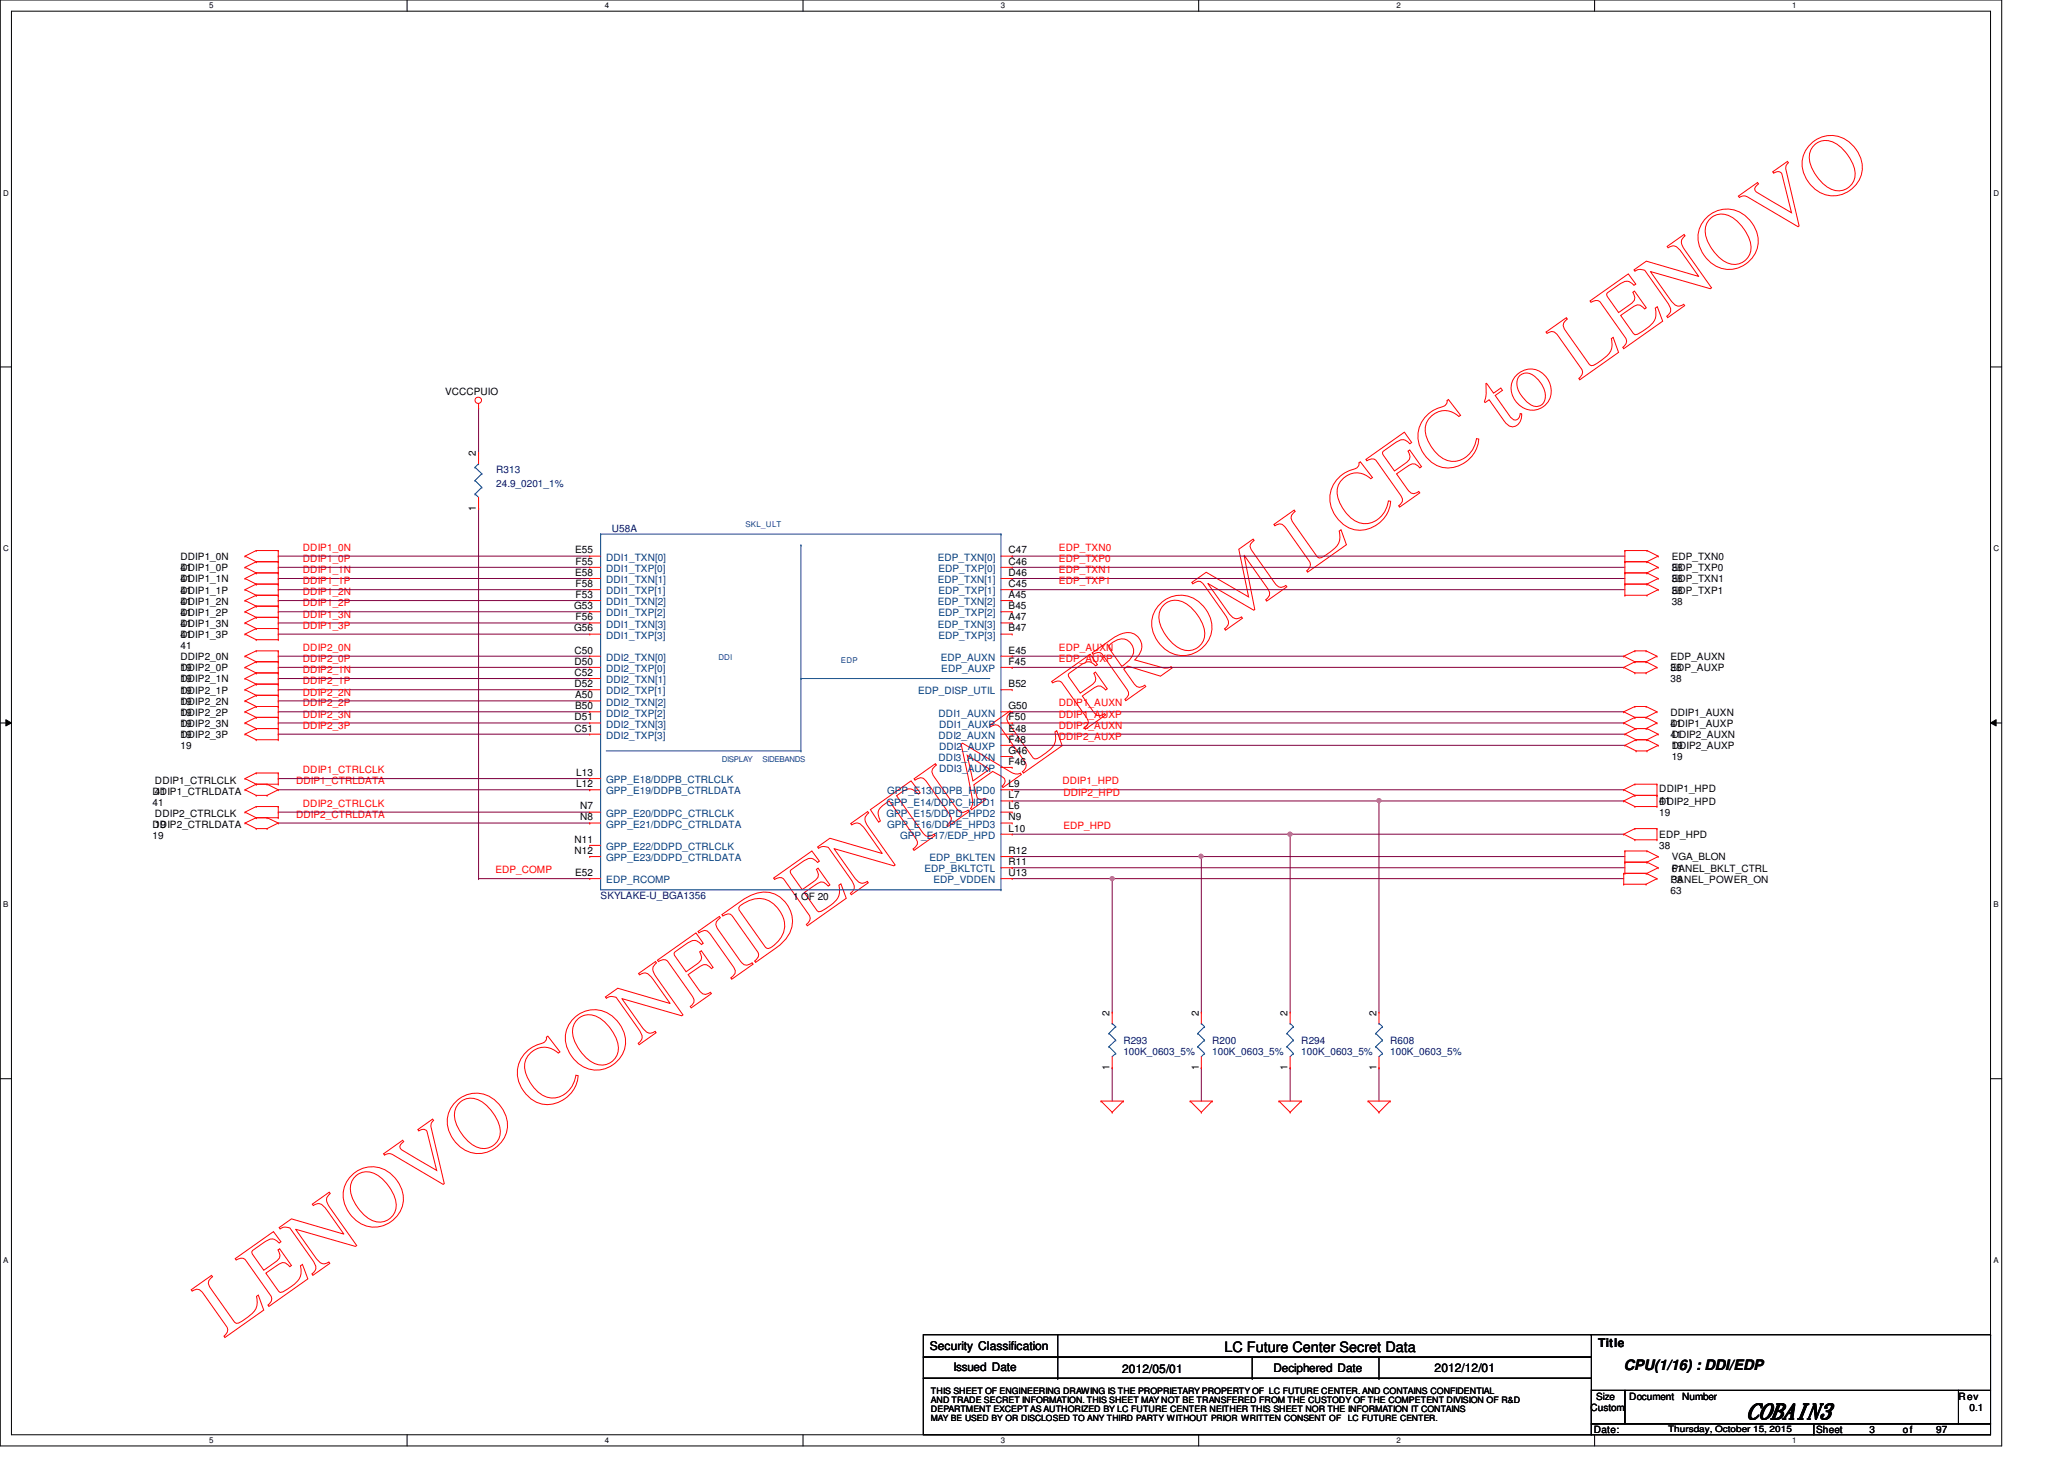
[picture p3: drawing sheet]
<svg xmlns="http://www.w3.org/2000/svg" width="297mm" height="210mm" viewBox="0 0 297 210" stroke-linecap="round" stroke-linejoin="round" font-family="sans-serif">
<path d="M0 0h288.1v208h-288.1zM1.6 1.6h284.9v204.8h-284.9z" fill="none" stroke="#000" stroke-width=".14"/>
<g fill="#fff">
<path d="M30.1 .2h.6v1.2h-.6z"/>
<path d="M30.1 206.6h.6v1.2h-.6z"/>
</g>
<path d="M58.6 0v1.6M58.6 206.4v1.6" fill="none" stroke="#000" stroke-width=".14"/>
<g fill="#fff">
<path d="M87 .2h.6v1.2h-.6z"/>
<path d="M87 206.6h.6v1.2h-.6z"/>
</g>
<path d="M115.6 0v1.6M115.6 206.4v1.6" fill="none" stroke="#000" stroke-width=".14"/>
<g fill="#fff">
<path d="M144 .2h.6v1.2h-.6z"/>
<path d="M144 206.6h.6v1.2h-.6z"/>
</g>
<path d="M172.5 0v1.6M172.5 206.4v1.6" fill="none" stroke="#000" stroke-width=".14"/>
<g fill="#fff">
<path d="M201 .2h.5v1.2h-.5z"/>
<path d="M201 206.6h.5v1.2h-.5z"/>
</g>
<path d="M229.5 0v1.6M229.5 206.4v1.6" fill="none" stroke="#000" stroke-width=".14"/>
<g fill="#fff">
<path d="M257.9 .2h.6v1.2h-.6z"/>
<path d="M257.9 206.6h.6v1.2h-.6z"/>
<path d="M.5 27.2h.7v1.2h-.7z"/>
<path d="M286.9 27.2h.8v1.2h-.8z"/>
<path d="M.5 78.4h.7v1.1h-.7z"/>
<path d="M286.9 78.4h.8v1.1h-.8z"/>
</g>
<path d="M0 52.8h1.6M286.5 52.8h1.6" fill="none" stroke="#000" stroke-width=".14"/>
<g fill="#fff">
<path d="M.5 129.6h.7v1.2h-.7z"/>
<path d="M286.9 129.6h.7v1.2h-.7z"/>
</g>
<path d="M0 104h1.6M.8 103.5l.8 .5-.8 .4zM286.5 104l.8-.5v.9zM286.5 104h1.6" fill="none" stroke="#000" stroke-width=".14"/>
<path d="M.8 103.5l.8 .5-.8 .4zM286.5 104l.8-.5v.9z" fill="#000"/>
<g fill="#fff">
<path d="M.5 180.8h.7v1.1h-.7z"/>
<path d="M286.9 180.8h.7v1.1h-.7z"/>
</g>
<path d="M0 155.2h1.6M286.5 155.2h1.6" fill="none" stroke="#000" stroke-width=".14"/>
<g fill="none" stroke="#800040" stroke-width=".14">
<path d="M68.9 58.7h.1M68.9 58.7v6.5M68.9 73.2h.1M68.9 73.2v53.2M40 83.2h.1M40 81.6h.1M40 80h.1M40 89.6h.1M40 88h.1M40 86.4h.1M40 84.8h.1M40 91.2h.1"/>
<path d="M40 96h.1M40 94.4h.1M40 99.2h.1M40 97.6h.1M40 94.4h44.9M40 96h44.9M40 80h44.9M40 81.6h44.9M40 83.2h44.9M40 84.8h44.9M40 89.6h44.9M40 88h44.9"/>
<path d="M40 86.4h44.9M40 91.2h44.9M40 99.2h44.9M40 97.6h44.9M145.7 94.4h.1M145.7 96h.1M145.7 80h.1M145.7 81.6h.1M145.7 83.2h.1M145.7 84.8h.1M145.7 94.4h88M145.7 96h88"/>
<path d="M145.7 80h88.1M145.7 81.6h88.1M145.7 83.2h88.1M145.7 84.8h88.1M40 104h.1M40 102.4h.1M40 100.8h.1M40 105.6h.1M40 112h.1M40 116.8h.1M40 104h44.9M40 102.4h44.9"/>
<path d="M40 100.8h44.9M40 105.6h44.9M40 113.6h44.9M40 112h44.9M40 118.4h44.9M40 116.8h44.9M84.9 113.6h.1M84.9 118.4h.1M145.7 102.4h.1M145.7 104h.1M145.7 105.6h.1M145.7 107.2h.1"/>
<path d="M145.7 113.6h.1M145.7 104h88M145.7 102.4h88M145.7 105.6h88.1M145.7 113.6h88M145.7 107.2h88.1M145.7 115.2h52.8M198.5 115.2h.1M68.9 126.4h.1M68.9 126.4h16M145.7 124.8h.1M145.7 126.4h14.4"/>
<path d="M145.7 120h88M145.7 123.2h27.2M145.7 124.8h88.1M160.1 126.4h.1M172.9 123.2h.1M185.7 120h.1M185.7 120v25.6M185.7 153.6h.1M185.7 153.6v4.8"/>
</g>
<circle cx="185.7" cy="120" r=".31" fill="#f0f"/>
<circle cx="185.7" cy="120" r=".31" fill="none" stroke="#f0f" stroke-width=".14"/>
<path d="M172.9 123.2h.1M172.9 123.2v22.4M172.9 123.2h60.9M172.9 153.6h.1M172.9 153.6v4.8" fill="none" stroke="#800040" stroke-width=".14"/>
<circle cx="172.8" cy="123.2" r=".3" fill="#f0f"/>
<circle cx="172.8" cy="123.2" r=".3" fill="none" stroke="#f0f" stroke-width=".14"/>
<path d="M160.1 126.4h.1M160.1 126.4v19.2M160.1 126.4h73.6M160.1 153.6h.1M160.1 153.6v4.8" fill="none" stroke="#800040" stroke-width=".14"/>
<circle cx="160.1" cy="126.4" r=".3" fill="#f0f"/>
<circle cx="160.1" cy="126.4" r=".3" fill="none" stroke="#f0f" stroke-width=".14"/>
<path d="M198.5 115.2h.1M198.5 115.2v30.4M198.5 115.2h35.2M198.5 153.6h.1M198.5 153.6v4.8" fill="none" stroke="#800040" stroke-width=".14"/>
<circle cx="198.5" cy="115.2" r=".3" fill="#f0f"/>
<circle cx="198.5" cy="115.2" r=".3" fill="none" stroke="#f0f" stroke-width=".14"/>
<g fill="none" stroke="#f00" stroke-width=".14">
<path d="M68.9 58.7h.1M68.9 58.1v.6M36.9 79.2h.1M36.9 79.2h3.1M36.9 79.2l-1.6 .8M40 79.2h.1M40 79.2v12.8M68.9 73.2h.1M68.9 65.2h.1M68.9 65.2v1.5M68.9 71.5v1.7M233.8 79.2h.1"/>
<path d="M233.8 79.2v6.4M233.8 79.2h3.2M237 79.2h.1M237 79.2l1.6 .8M35.3 80h.1M35.3 81.6h.1M35.3 84.8h.1M35.3 83.2h.1M35.3 86.4h.1M35.3 88h.1M35.3 91.2h.1M35.3 89.6h.1"/>
<path d="M35.3 99.2h.1M35.3 97.6h.1M35.3 96h.1M35.3 94.4h.1M35.3 80l1.6 .8M35.3 81.6l1.6 .8M35.3 84.8l1.6 .8M35.3 83.2l1.6 .8M35.3 86.4l1.6 .8M35.3 88l1.6 .8M35.3 91.2l1.6 .8M35.3 89.6l1.6 .8"/>
<path d="M35.3 99.2l1.6 .8M35.3 97.6l1.6 .8M35.3 96l1.6 .8M35.3 94.4l1.6 .8M36.9 80.8h.1M36.9 82.4h.1M36.9 84h.1M36.9 85.6h.1M36.9 87.2h.1M36.9 88.8h.1M36.9 90.4h.1M36.9 92h.1"/>
<path d="M36.9 98.4h.1M36.9 96.8h.1M36.9 95.2h.1M36.9 93.6h.1M36.9 84h3.1M36.9 85.6h3.1M36.9 82.4h3.1M36.9 80.8h3.1M36.9 95.2h3.1M36.9 96.8h3.1M36.9 93.6h3.1M36.9 80.8l-1.6 .8"/>
<path d="M36.9 84l-1.6 .8M36.9 82.4l-1.6 .8M36.9 85.6l-1.6 .8M36.9 87.2h3.1M36.9 87.2l-1.6 .8M36.9 88.8h3.1M36.9 90.4l-1.6 .8M36.9 90.4h3.1M36.9 92h3.1M36.9 88.8l-1.6 .8M36.9 98.4l-1.6 .8M36.9 98.4h3.1"/>
<path d="M36.9 96.8l-1.6 .8M36.9 95.2l-1.6 .8M36.9 93.6l-1.6 .8M40 80.8h.1M40 82.4h.1M40 84h.1M40 85.6h.1M40 87.2h.1M40 88.8h.1M40 90.4h.1M40 92h.1M40 98.4h.1"/>
<path d="M40 96.8h.1M40 95.2h.1M40 93.6h.1M40 93.6v12.8M84.9 80h.1M84.9 83.2h.1M84.9 86.4h.1M84.9 89.6h.1M84.9 81.6h.1M84.9 84.8h.1M84.9 88h.1M84.9 91.2h.1"/>
<path d="M84.9 94.4h.1M84.9 97.6h.1M84.9 96h.1M84.9 99.2h.1M84.9 80h1.5M84.9 83.2h1.5M84.9 86.4h1.5M84.9 89.6h1.5M84.9 81.6h1.5M84.9 84.8h1.5M84.9 88h1.5M84.9 91.2h1.5"/>
<path d="M84.9 94.4h1.5M84.9 97.6h1.5M84.9 96h1.5M84.9 99.2h1.5M144.1 80h1.6M144.1 83.2h1.6M144.1 86.4h1.6M144.1 89.6h1.6M144.1 81.6h1.6M144.1 84.8h1.6M144.1 88h1.6M144.1 91.2h1.6"/>
<path d="M144.1 94.4h1.6M144.1 96h1.6M144.1 99.2h1.6M145.7 94.4h.1M145.7 96h.1M145.7 99.2h.1M145.7 80h.1M145.7 83.2h.1M145.7 86.4h.1M145.7 89.6h.1M145.7 81.6h.1M145.7 84.8h.1"/>
<path d="M145.7 88h.1M145.7 91.2h.1M233.7 96h.1M233.7 94.4h.1M233.7 96l1.6 .8M233.7 94.4l1.6 .8M233.8 85.6h.1M233.8 84h.1M233.8 82.4h.1M233.8 80.8h.1M233.8 84h3.2M233.8 85.6h3.2"/>
<path d="M233.8 82.4h3.2M233.8 80.8h3.2M235.3 95.2h.1M235.3 96.8h.1M235.3 93.6h.1M235.3 95.2l-1.6 .8M235.3 95.2h1.6M235.3 96.8h1.6M235.3 93.6l-1.6 .8M235.3 93.6h1.6M236.9 95.2h.1M236.9 96.8h.1"/>
<path d="M236.9 93.6h.1M236.9 95.2l1.6 .8M236.9 93.6l1.6 .8M237 84h.1M237 85.6h.1M237 82.4h.1M237 80.8h.1M237 84l1.6 .8M237 82.4l1.6 .8M237 80.8l1.6 .8M238.5 96h.1M238.5 94.4h.1"/>
<path d="M238.5 96l-1.6 .8M238.5 94.4l-1.6 .8M238.6 84.8h.1M238.6 83.2h.1M238.6 81.6h.1M238.6 80h.1M238.6 84.8l-1.6 .8M238.6 83.2l-1.6 .8M238.6 81.6l-1.6 .8M238.6 80l-1.6 .8M35.3 100.8h.1M35.3 102.4h.1"/>
<path d="M35.3 105.6h.1M35.3 104h.1M35.3 113.6h.1M35.3 112h.1M35.3 118.4h.1M35.3 116.8h.1M35.3 100.8l1.6 .8M35.3 102.4l1.6 .8M35.3 105.6l1.6 .8M35.3 104l1.6 .8M35.3 113.6l1.6 .8M35.3 112l1.6 .8"/>
<path d="M35.3 118.4l1.6 .8M35.3 116.8l1.6 .8M36.9 100h.1M36.9 101.6h.1M36.9 103.2h.1M36.9 104.8h.1M36.9 106.4h.1M36.9 112.8h.1M36.9 114.4h.1M36.9 111.2h.1M36.9 117.6h.1M36.9 119.2h.1"/>
<path d="M36.9 116h.1M36.9 100h3.1M36.9 100l-1.6 .8M36.9 101.6h3.1M36.9 101.6l-1.6 .8M36.9 103.2h3.1M36.9 104.8l-1.6 .8M36.9 104.8h3.1M36.9 106.4h3.1M36.9 103.2l-1.6 .8M36.9 112.8h3.1M36.9 112.8l-1.6 .8"/>
<path d="M36.9 114.4h1.5M36.9 111.2l-1.6 .8M36.9 111.2h3.1M36.9 116h3.1M36.9 119.2h1.5M36.9 117.6h3.1M36.9 117.6l-1.6 .8M36.9 116l-1.6 .8M38.4 112.8h.1M38.4 114.4h.1M38.4 117.6h.1M38.4 119.2h.1"/>
<path d="M38.4 112.8l1.6 .8M38.4 117.6l1.6 .8M40 100h.1M40 101.6h.1M40 103.2h.1M40 104.8h.1M40 106.4h.1M40 113.6h.1M40 111.2h.1M40 112.8h.1M40 118.4h.1M40 116h.1"/>
<path d="M40 117.6h.1M40 111.2v1.6M40 116v1.6M40 113.6l-1.6 .8M40 118.4l-1.6 .8M84.9 100.8h.1M84.9 104h.1M84.9 102.4h.1M84.9 105.6h.1M84.9 112h.1M84.9 113.6h.1M84.9 116.8h.1"/>
<path d="M84.9 118.4h.1M84.9 102.4h1.5M84.9 104h1.5M84.9 105.6h1.5M84.9 100.8h1.5M84.9 113.6h1.5M84.9 116.8h1.5M84.9 118.4h1.5M84.9 112h1.5M144.1 102.4h1.6M144.1 104h1.6M144.1 105.6h1.6"/>
<path d="M144.1 107.2h1.6M144.1 108.8h1.6M144.1 110.4h1.6M144.1 113.6h1.6M144.1 115.2h1.6M144.1 116.8h1.6M144.1 118.4h1.6M145.7 102.4h.1M145.7 104h.1M145.7 105.6h.1M145.7 107.2h.1M145.7 108.8h.1"/>
<path d="M145.7 110.4h.1M145.7 113.6h.1M145.7 115.2h.1M145.7 116.8h.1M145.7 118.4h.1M233.7 104h.1M233.7 102.4h.1M233.7 115.2h.1M233.7 113.6h.1M233.7 104l1.6 .8M233.7 102.4l1.6 .8M233.7 115.2l1.6 .8"/>
<path d="M233.7 113.6l1.6 .8M233.8 107.2h.1M233.8 105.6h.1M233.8 107.2l1.7 .8M233.8 105.6l1.7 .8M235.3 103.2h.1M235.3 104.8h.1M235.3 101.6h.1M235.3 114.4h.1M235.3 116h.1M235.3 112.8h.1M235.3 119.2h.1"/>
<path d="M235.3 101.6h1.6M235.3 103.2h1.6M235.3 104.8h1.7M235.3 112.8h3.2M235.3 114.4h3.2M235.3 103.2l-1.6 .8M235.3 101.6l-1.6 .8M235.3 114.4l-1.6 .8M235.3 116h3.2M235.3 112.8l-1.6 .8M235.3 119.2l-1.6 .8M235.3 119.2h3.2"/>
<path d="M235.5 106.4h.1M235.5 108h.1M235.5 104.8h.1M235.5 106.4h1.5M235.5 106.4l-1.7 .8M235.5 108h1.5M235.5 104.8l-1.7 .8M236.9 103.2h.1M236.9 104.8h.1M236.9 101.6h.1M236.9 103.2l1.6 .8M236.9 101.6l1.6 .8"/>
<path d="M237 106.4h.1M237 108h.1M237 104.8h.1M237 106.4l1.6 .8M237 104.8l1.6 .8M238.5 104h.1M238.5 102.4h.1M238.5 114.4h.1M238.5 116h.1M238.5 112.8h.1M238.5 119.2h.1M238.5 104l-1.6 .8"/>
<path d="M238.5 102.4l-1.6 .8M238.5 112.8v3.2M238.5 119.2v1.6M238.6 107.2h.1M238.6 105.6h.1M238.6 107.2l-1.6 .8M238.6 105.6l-1.6 .8M84.9 126.4h.1M84.9 121.6h.1M84.9 123.2h.1M84.9 126.4h1.5M84.9 121.6h1.5"/>
<path d="M84.9 123.2h1.5M144.1 126.4h1.6M144.1 120h1.6M144.1 123.2h1.6M144.1 124.8h1.6M145.7 120h.1M145.7 124.8h.1M145.7 123.2h.1M145.7 126.4h.1M233.7 120h.1M233.7 127.2h.1M233.7 125.6h.1"/>
<path d="M233.7 120l1.6 .8M233.7 125.6h3.3M233.7 127.2h3.2M233.7 125.6v1.6M233.8 125.6h.1M233.8 124h.1M233.8 122.4h.1M233.8 122.4v3.2M233.8 124h3.2M233.8 122.4h3.2M235.3 120.8h.1M235.3 120.8h3.2"/>
<path d="M236.9 125.6h.1M236.9 127.2h.1M236.9 125.6l1.6 .8M237 124h.1M237 125.6h.1M237 122.4h.1M237 124l1.6 .8M237 122.4l1.6 .8M238.5 120.8h.1M238.5 126.4h.1M238.5 126.4l-1.6 .8M238.6 124.8h.1"/>
<path d="M238.6 123.2h.1M238.6 124.8l-1.6 .8M238.6 123.2l-1.6 .8M158.5 158.4h.1M158.5 158.4h3.2M158.5 158.4l1.6 1.6M160.1 153.6h.1M160.1 145.6h.1M160.1 145.6v1.6M160.1 152v1.6M161.7 158.4h.1M161.7 158.4l-1.6 1.6"/>
<path d="M171.3 158.4h.1M171.3 158.4h3.2M171.3 158.4l1.6 1.6M172.9 153.6h.1M172.9 145.6h.1M172.9 145.6v1.6M172.9 152v1.6M174.5 158.4h.1M174.5 158.4l-1.6 1.6M184.1 158.4h.1M184.1 158.4h3.2M184.1 158.4l1.6 1.6"/>
<path d="M185.7 153.6h.1M185.7 145.6h.1M185.7 145.6v1.6M185.7 152v1.6M187.3 158.4h.1M187.3 158.4l-1.6 1.6M196.9 158.4h.1M196.9 158.4h3.2M196.9 158.4l1.6 1.6M198.5 153.6h.1M198.5 145.6h.1M198.5 145.6v1.6"/>
<path d="M198.5 152v1.6M200.1 158.4h.1M200.1 158.4l-1.6 1.6M160.1 160h.1M172.9 160h.1M185.7 160h.1M198.5 160h.1"/>
<circle cx="68.8" cy="57.6" r=".46"/>
</g>
<g fill="none" stroke="#000" stroke-width=".14">
<path d="M132.9 192h96.1v3.2h-96.1zM132.9 195.2h96.1v3.1h-96.1zM132.9 198.3h96.1v8.1h-96.1zM152.2 195.2h.1M152.2 198.3h.1M152.2 192v6.3M180.2 198.3h.1M180.2 195.2v3.1M198.5 198.3h.1M198.5 195.2v3.1M228.9 192h57.6M286.5 192h.1"/>
<path d="M286.5 192v8M229 200h4.8v4.9h-4.8zM229 204.9h32v1.5h-32zM233.8 200h48.1v4.9h-48.1zM261 204.9h25.5v1.5h-25.5zM281.9 200h4.6v4.9h-4.6z"/>
</g>
<g fill="none" stroke="#00f" stroke-width=".14">
<path d="M68.4 71.1h.1M68.4 69.1h.1M68.4 67.2h.1M68.4 71.1l.5 .4M68.4 69.1l.9 1M68.4 67.2l.9 1M68.9 66.7h.1M68.9 66.7l-.5 .5M69.3 70.1h.1M69.3 68.2h.1M69.3 70.1l-.9 1M69.3 68.2l-.9 .9"/>
<path d="M86.4 76.8h.1M86.4 76.8v51.2h57.7M86.4 76.8h57.7M115.3 78.4h.1M115.3 78.4v29.6M144.1 76.8h.1M144.1 76.8v51.2M115.3 97.6h.1M115.3 97.6h27.1M87.2 108h28.1M115.3 108h.1M144.1 128h.1"/>
<path d="M159.6 150.6h.1M159.6 148.7h.1M159.6 150.6l1 1M159.6 148.7l1 .9M160.1 147.2h.1M160.1 147.2l.5 .5M160.6 151.6h.1M160.6 149.6h.1M160.6 147.7h.1M160.6 151.6l-.5 .4M160.6 149.6l-1 1M160.6 147.7l-1 1"/>
<path d="M172.4 150.6h.1M172.4 148.7h.1M172.4 150.6l1 1M172.4 148.7l1 .9M172.9 147.2h.1M172.9 147.2l.5 .5M173.4 151.6h.1M173.4 149.6h.1M173.4 147.7h.1M173.4 151.6l-.5 .4M173.4 149.6l-1 1M173.4 147.7l-1 1"/>
<path d="M185.2 150.6h.1M185.2 148.7h.1M185.2 150.6l.9 1M185.2 148.7l.9 .9M185.7 147.2h.1M185.7 147.2l.4 .5M186.1 151.6h.1M186.1 149.6h.1M186.1 147.7h.1M186.1 151.6l-.4 .4M186.1 149.6l-.9 1M186.1 147.7l-.9 1"/>
<path d="M198 150.6h.1M198 148.7h.1M198 150.6l1 1M198 148.7l1 .9M198.5 147.2h.1M198.5 147.2l.5 .5M199 151.6h.1M199 149.6h.1M199 147.7h.1M199 151.6l-.5 .4M199 149.6l-1 1M199 147.7l-1 1"/>
</g>
<circle cx="185.7" cy="120" r=".31" fill="#f0f"/>
<circle cx="185.7" cy="120" r=".31" fill="none" stroke="#f0f" stroke-width=".14"/>
<circle cx="172.8" cy="123.2" r=".3" fill="#f0f"/>
<circle cx="172.8" cy="123.2" r=".3" fill="none" stroke="#f0f" stroke-width=".14"/>
<circle cx="160.1" cy="126.4" r=".3" fill="#f0f"/>
<circle cx="160.1" cy="126.4" r=".3" fill="none" stroke="#f0f" stroke-width=".14"/>
<circle cx="198.5" cy="115.2" r=".3" fill="#f0f"/>
<circle cx="198.5" cy="115.2" r=".3" fill="none" stroke="#f0f" stroke-width=".14"/>
<text font-size="12.7" fill="#f00" x="32.2" y="192.5" transform="rotate(-35 32.2 192.5)">LENOVO CONFIDENTIAL FROM LCFC to LENOVO</text>
<text font-size="3.2" x="251.4" y="204">COBAIN3</text>
<g font-size="2.1">
<text x="176.2" y="194.4">LC Future Center Secret Data</text>
<text x="233.7" y="197.1">CPU(1/16) : DDI/EDP</text>
</g>
<g font-size="1.7">
<text x="133.8" y="194.3">Security Classification</text>
<text x="137.2" y="197.2">Issued Date</text>
<text x="161.5" y="197.5">2012/05/01</text>
<text x="183.3" y="197.4">Deciphered Date</text>
<text x="206.5" y="197.3">2012/12/01</text>
<text x="230" y="193.8">Title</text>
</g>
<g font-size="1.4">
<text x="64" y="56.9">VCCCPUIO</text>
<text x="68.5" y="65.6" transform="rotate(-90 68.5 65.6)">2</text>
<text x="68.5" y="73.4" transform="rotate(-90 68.5 73.4)">1</text>
<text x="26" y="80.6">DDIP1_0N</text>
<text x="26" y="82.2">41</text>
<text x="26" y="82.2">DDIP1_0P</text>
<text x="26" y="83.8">41</text>
<text x="26" y="83.8">DDIP1_1N</text>
<text x="82.8" y="79.6">E55</text>
<text x="82.8" y="82.8">E58</text>
<text x="82.8" y="81.2">F55</text>
<text x="145.2" y="79.6">C47</text>
<text x="145.2" y="82.8">D46</text>
<text x="145.2" y="81.2">C46</text>
<text x="240.6" y="83.8">EDP_TXN1</text>
<text x="240.6" y="82.2">EDP_TXP0</text>
<text x="240.6" y="83.8">38</text>
<text x="240.6" y="80.6">EDP_TXN0</text>
<text x="240.6" y="82.2">38</text>
<text x="26" y="85.4">DDIP1_1P</text>
<text x="26" y="87">41</text>
<text x="26" y="85.4">41</text>
<text x="26" y="87">DDIP1_2N</text>
<text x="26" y="88.6">41</text>
<text x="26" y="88.6">DDIP1_2P</text>
<text x="82.6" y="87.6">G53</text>
<text x="82.8" y="86">F53</text>
<text x="82.8" y="89.2">F56</text>
<text x="82.8" y="84.5">F58</text>
<text x="145.2" y="86">A45</text>
<text x="145.2" y="89.2">A47</text>
<text x="145.2" y="84.5">C45</text>
<text x="145.2" y="87.6">B45</text>
<text x="240.6" y="85.4">EDP_TXP1</text>
<text x="240.6" y="87">38</text>
<text x="240.6" y="85.4">38</text>
<text x="26" y="90.2">41</text>
<text x="26" y="91.8">DDIP1_3P</text>
<text x="26" y="93.4">41</text>
<text x="26" y="90.2">DDIP1_3N</text>
<text x="26" y="91.8">41</text>
<text x="26" y="95">DDIP2_0N</text>
<text x="82.6" y="90.8">G56</text>
<text x="82.7" y="94">C50</text>
<text x="82.7" y="95.6">D50</text>
<text x="145.2" y="94">E45</text>
<text x="145.2" y="95.6">F45</text>
<text x="145.2" y="90.8">B47</text>
<text x="240.4" y="95">EDP_AUXN</text>
<text x="26" y="99.8">DDIP2_1P</text>
<text x="26" y="101.4">19</text>
<text x="26" y="98.2">DDIP2_1N</text>
<text x="26" y="99.8">19</text>
<text x="26" y="96.6">DDIP2_0P</text>
<text x="26" y="98.2">19</text>
<text x="26" y="96.6">19</text>
<text x="26" y="101.4">DDIP2_2N</text>
<text x="82.7" y="97.2">C52</text>
<text x="82.7" y="98.8">D52</text>
<text x="82.8" y="100.5">A50</text>
<text x="145.2" y="98.8">B52</text>
<text x="240.4" y="96.6">EDP_AUXP</text>
<text x="240.4" y="98.2">38</text>
<text x="240.4" y="96.6">38</text>
<text x="26" y="103">19</text>
<text x="26" y="103">DDIP2_2P</text>
<text x="26" y="104.6">19</text>
<text x="26" y="106.2">DDIP2_3P</text>
<text x="26" y="107.8">19</text>
<text x="26" y="104.6">DDIP2_3N</text>
<text x="26" y="106.2">19</text>
<text x="82.7" y="103.6">D51</text>
<text x="82.7" y="105.2">C51</text>
<text x="82.8" y="102">B50</text>
<text x="145.2" y="102">G50</text>
<text x="145.2" y="103.6">F50</text>
<text x="145.2" y="105.2">E48</text>
<text x="145.2" y="106.8">F48</text>
<text x="240.4" y="104.6">DDIP1_AUXP</text>
<text x="240.4" y="106.2">41</text>
<text x="240.4" y="103">DDIP1_AUXN</text>
<text x="240.4" y="104.6">41</text>
<text x="240.6" y="107.8">DDIP2_AUXP</text>
<text x="240.6" y="106.2">DDIP2_AUXN</text>
<text x="240.6" y="107.8">19</text>
<text x="22.3" y="112.7">DDIP1_CTRLCLK</text>
<text x="82.9" y="111.6">L13</text>
<text x="82.9" y="113.2">L12</text>
<text x="145.2" y="108.5">G46</text>
<text x="145.2" y="110">F46</text>
<text x="145.2" y="113.2">L9</text>
<text x="240.6" y="109.4">19</text>
<text x="22" y="114.3">DDIP1_CTRLDATA</text>
<text x="22" y="116">41</text>
<text x="22" y="119.1">DDIP2_CTRLDATA</text>
<text x="22.3" y="114.3">41</text>
<text x="22.3" y="117.5">DDIP2_CTRLCLK</text>
<text x="22.3" y="119.1">19</text>
<text x="83.5" y="116.5">N7</text>
<text x="83.5" y="118">N8</text>
<text x="145.2" y="114.9">L7</text>
<text x="145.2" y="116.5">L6</text>
<text x="145.2" y="118">N9</text>
<text x="145.2" y="119.6">L10</text>
<text x="238.8" y="115.8">DDIP2_HPD</text>
<text x="238.8" y="117.4">19</text>
<text x="238.8" y="114">DDIP1_HPD</text>
<text x="238.8" y="115.6">41</text>
<text x="22" y="120.7">19</text>
<text x="82.7" y="121.2">N11</text>
<text x="82.7" y="122.9">N12</text>
<text x="145.2" y="124.5">R11</text>
<text x="145.2" y="122.9">R12</text>
<text x="238.8" y="120.6">EDP_HPD</text>
<text x="238.8" y="122.2">38</text>
<text x="240.6" y="125.4">PANEL_BKLT_CTRL</text>
<text x="240.6" y="123.8">VGA_BLON</text>
<text x="240.6" y="125.4">61</text>
<text x="82.8" y="126">E52</text>
<text x="114.1" y="129.5">1 OF 20</text>
<text x="145.2" y="126">U13</text>
<text x="240.4" y="127">PANEL_POWER_ON</text>
<text x="240.4" y="128.6">63</text>
<text x="240.6" y="127">38</text>
<text x="159.7" y="146.1" transform="rotate(-90 159.7 146.1)">2</text>
<text x="172.5" y="146.1" transform="rotate(-90 172.5 146.1)">2</text>
<text x="185.3" y="146.1" transform="rotate(-90 185.3 146.1)">2</text>
<text x="198.1" y="146.1" transform="rotate(-90 198.1 146.1)">2</text>
<text x="159.7" y="153.9" transform="rotate(-90 159.7 153.9)">1</text>
<text x="172.5" y="153.9" transform="rotate(-90 172.5 153.9)">1</text>
<text x="185.3" y="153.9" transform="rotate(-90 185.3 153.9)">1</text>
<text x="198.1" y="153.9" transform="rotate(-90 198.1 153.9)">1</text>
<text x="228.9" y="203">Custom</text>
<text x="229.7" y="201.4">Size</text>
<text x="234.5" y="201.4">Document</text>
<text x="242.1" y="201.4">Number</text>
<text x="281.9" y="201.4">Rev</text>
<text x="283.5" y="203">0.1</text>
<text x="229.4" y="206.2">Date:</text>
<text x="261.4" y="206.2">Sheet</text>
<text x="269" y="206.2">3</text>
<text x="273.9" y="206.2">of</text>
<text x="278.6" y="206.2">97</text>
</g>
<g font-size="1.4" fill="#000080">
<text x="71.4" y="68.1">R313</text>
<text x="71.4" y="70">24.9_0201_1%</text>
<text x="88.1" y="76.6">U58A</text>
<text x="86.4" y="129.4">SKYLAKE-U_BGA1356</text>
<text x="161.7" y="150.2">R293</text>
<text x="161.7" y="151.8">100K_0603_5%</text>
<text x="174.5" y="150.2">R200</text>
<text x="174.5" y="151.8">100K_0603_5%</text>
<text x="187.3" y="150.2">R294</text>
<text x="187.3" y="151.8">100K_0603_5%</text>
<text x="200.1" y="150.2">R608</text>
<text x="200.1" y="151.8">100K_0603_5%</text>
</g>
<g font-size="1.4" fill="#f00">
<text x="43.6" y="82.5">DDIP1_1N</text>
<text x="43.6" y="80.9">DDIP1_0P</text>
<text x="43.6" y="79.2">DDIP1_0N</text>
<text x="152.4" y="79.2">EDP_TXN0</text>
<text x="152.4" y="80.9">EDP_TXP0</text>
<text x="152.4" y="82.5">EDP_TXN1</text>
<text x="43.6" y="88.9">DDIP1_3N</text>
<text x="43.6" y="87.2">DDIP1_2P</text>
<text x="43.6" y="85.6">DDIP1_2N</text>
<text x="43.6" y="84.1">DDIP1_1P</text>
<text x="152.4" y="84.1">EDP_TXP1</text>
<text x="43.6" y="90.5">DDIP1_3P</text>
<text x="43.6" y="95.3">DDIP2_0P</text>
<text x="43.6" y="93.6">DDIP2_0N</text>
<text x="152.4" y="93.6">EDP_AUXN</text>
<text x="152.4" y="95.3">EDP_AUXP</text>
<text x="43.6" y="98.5">DDIP2_1P</text>
<text x="43.6" y="96.9">DDIP2_1N</text>
<text x="43.6" y="101.6">DDIP2_2P</text>
<text x="43.6" y="100.1">DDIP2_2N</text>
<text x="152.4" y="101.6">DDIP1_AUXN</text>
<text x="43.6" y="103.3">DDIP2_3N</text>
<text x="43.6" y="104.9">DDIP2_3P</text>
<text x="152.4" y="103.3">DDIP1_AUXP</text>
<text x="152.4" y="104.9">DDIP2_AUXN</text>
<text x="152.4" y="106.5">DDIP2_AUXP</text>
<text x="42.6" y="112.9">DDIP1_CTRLDATA</text>
<text x="43.6" y="111.3">DDIP1_CTRLCLK</text>
<text x="152.9" y="112.9">DDIP1_HPD</text>
<text x="42.6" y="117.6">DDIP2_CTRLDATA</text>
<text x="43.6" y="116.1">DDIP2_CTRLCLK</text>
<text x="153" y="114.5">DDIP2_HPD</text>
<text x="153" y="119.3">EDP_HPD</text>
<text x="71.3" y="125.6">EDP_COMP</text>
</g>
<g font-size="1.4" fill="#004080">
<text x="87.2" y="80.7">DDI1_TXN[0]</text>
<text x="87.2" y="83.9">DDI1_TXN[1]</text>
<text x="87.2" y="82.3">DDI1_TXP[0]</text>
<text x="135" y="80.7">EDP_TXN[0]</text>
<text x="135" y="83.9">EDP_TXN[1]</text>
<text x="135" y="82.3">EDP_TXP[0]</text>
<text x="87.2" y="87.1">DDI1_TXN[2]</text>
<text x="87.2" y="85.5">DDI1_TXP[1]</text>
<text x="87.2" y="88.7">DDI1_TXP[2]</text>
<text x="135" y="87.1">EDP_TXN[2]</text>
<text x="135" y="85.5">EDP_TXP[1]</text>
<text x="135" y="88.7">EDP_TXP[2]</text>
<text x="87.2" y="90.3">DDI1_TXN[3]</text>
<text x="87.2" y="91.9">DDI1_TXP[3]</text>
<text x="87.2" y="95.1">DDI2_TXN[0]</text>
<text x="135" y="90.3">EDP_TXN[3]</text>
<text x="135" y="91.9">EDP_TXP[3]</text>
<text x="135.4" y="95.1">EDP_AUXN</text>
<text x="87.2" y="98.3">DDI2_TXN[1]</text>
<text x="87.2" y="101.5">DDI2_TXN[2]</text>
<text x="87.2" y="96.7">DDI2_TXP[0]</text>
<text x="87.2" y="99.9">DDI2_TXP[1]</text>
<text x="132.1" y="99.9">EDP_DISP_UTIL</text>
<text x="135.5" y="96.7">EDP_AUXP</text>
<text x="87.2" y="104.7">DDI2_TXN[3]</text>
<text x="87.2" y="103.1">DDI2_TXP[2]</text>
<text x="87.2" y="106.3">DDI2_TXP[3]</text>
<text x="135.1" y="103.1">DDI1_AUXN</text>
<text x="135.1" y="106.3">DDI2_AUXN</text>
<text x="135.2" y="104.7">DDI1_AUXP</text>
<text x="135.2" y="107.9">DDI2_AUXP</text>
<text x="87.2" y="112.7">GPP_E18/DDPB_CTRLCLK</text>
<text x="135.1" y="109.5">DDI3_AUXN</text>
<text x="135.2" y="111.1">DDI3_AUXP</text>
<text x="87.2" y="114.3">GPP_E19/DDPB_CTRLDATA</text>
<text x="87.2" y="117.5">GPP_E20/DDPC_CTRLCLK</text>
<text x="87.2" y="119.1">GPP_E21/DDPC_CTRLDATA</text>
<text x="127.6" y="115.9">GPP_E14/DDPC_HPD1</text>
<text x="127.6" y="117.5">GPP_E15/DDPD_HPD2</text>
<text x="127.7" y="114.3">GPP_E13/DDPB_HPD0</text>
<text x="127.7" y="119.1">GPP_E16/DDPE_HPD3</text>
<text x="87.2" y="122.3">GPP_E22/DDPD_CTRLCLK</text>
<text x="87.2" y="123.9">GPP_E23/DDPD_CTRLDATA</text>
<text x="129.5" y="120.7">GPP_E17/EDP_HPD</text>
<text x="133.1" y="125.5">EDP_BKLTCTL</text>
<text x="133.8" y="123.9">EDP_BKLTEN</text>
<text x="87.2" y="127.1">EDP_RCOMP</text>
<text x="134.3" y="127.1">EDP_VDDEN</text>
</g>
<g font-size="1.3">
<text x="134" y="200.6">THIS SHEET OF ENGINEERING DRAWING IS THE PROPRIETARY PROPERTY OF LC FUTURE CENTER. AND CONTAINS CONFIDENTIAL</text>
<text x="134" y="201.9">AND TRADE SECRET INFORMATION. THIS SHEET MAY NOT BE TRANSFERED FROM THE CUSTODY OF THE COMPETENT DIVISION OF R&amp;D</text>
<text x="134" y="203.2">DEPARTMENT EXCEPT AS AUTHORIZED BY LC FUTURE CENTER NEITHER THIS SHEET NOR THE INFORMATION IT CONTAINS</text>
<text x="240.1" y="206">Thursday, October 15, 2015</text>
</g>
<g font-size="1.2">
<text x="134" y="204.5">MAY BE USED BY OR DISCLOSED TO ANY THIRD PARTY WITHOUT PRIOR WRITTEN CONSENT OF</text>
<text x="194" y="204.5">LC FUTURE CENTER.</text>
</g>
<g font-size="1.1">
<text x="30.1" y="1.1">5</text>
<text x="87" y="1.1">4</text>
<text x="144" y="1.1">3</text>
<text x="201" y="1.1">2</text>
<text x="257.9" y="1.1">1</text>
<text x=".5" y="28.2">D</text>
<text x="286.9" y="28.2">D</text>
<text x=".5" y="79.3">C</text>
<text x="286.9" y="79.3">C</text>
<text x=".5" y="130.6">B</text>
<text x="286.9" y="130.6">B</text>
<text x=".5" y="181.7">A</text>
<text x="286.9" y="181.7">A</text>
<text x="30.1" y="207.6">5</text>
<text x="87" y="207.6">4</text>
<text x="144" y="207.6">3</text>
<text x="201" y="207.6">2</text>
<text x="257.9" y="207.6">1</text>
</g>
<g font-size="1.1" fill="#00f">
<text x="107.3" y="75.9">SKL_ULT</text>
<text x="103.4" y="94.9">DDI</text>
<text x="121" y="95.4">EDP</text>
<text x="103.9" y="109.6">DISPLAY</text>
<text x="109.7" y="109.6">SIDEBANDS</text>
</g>
</svg>
